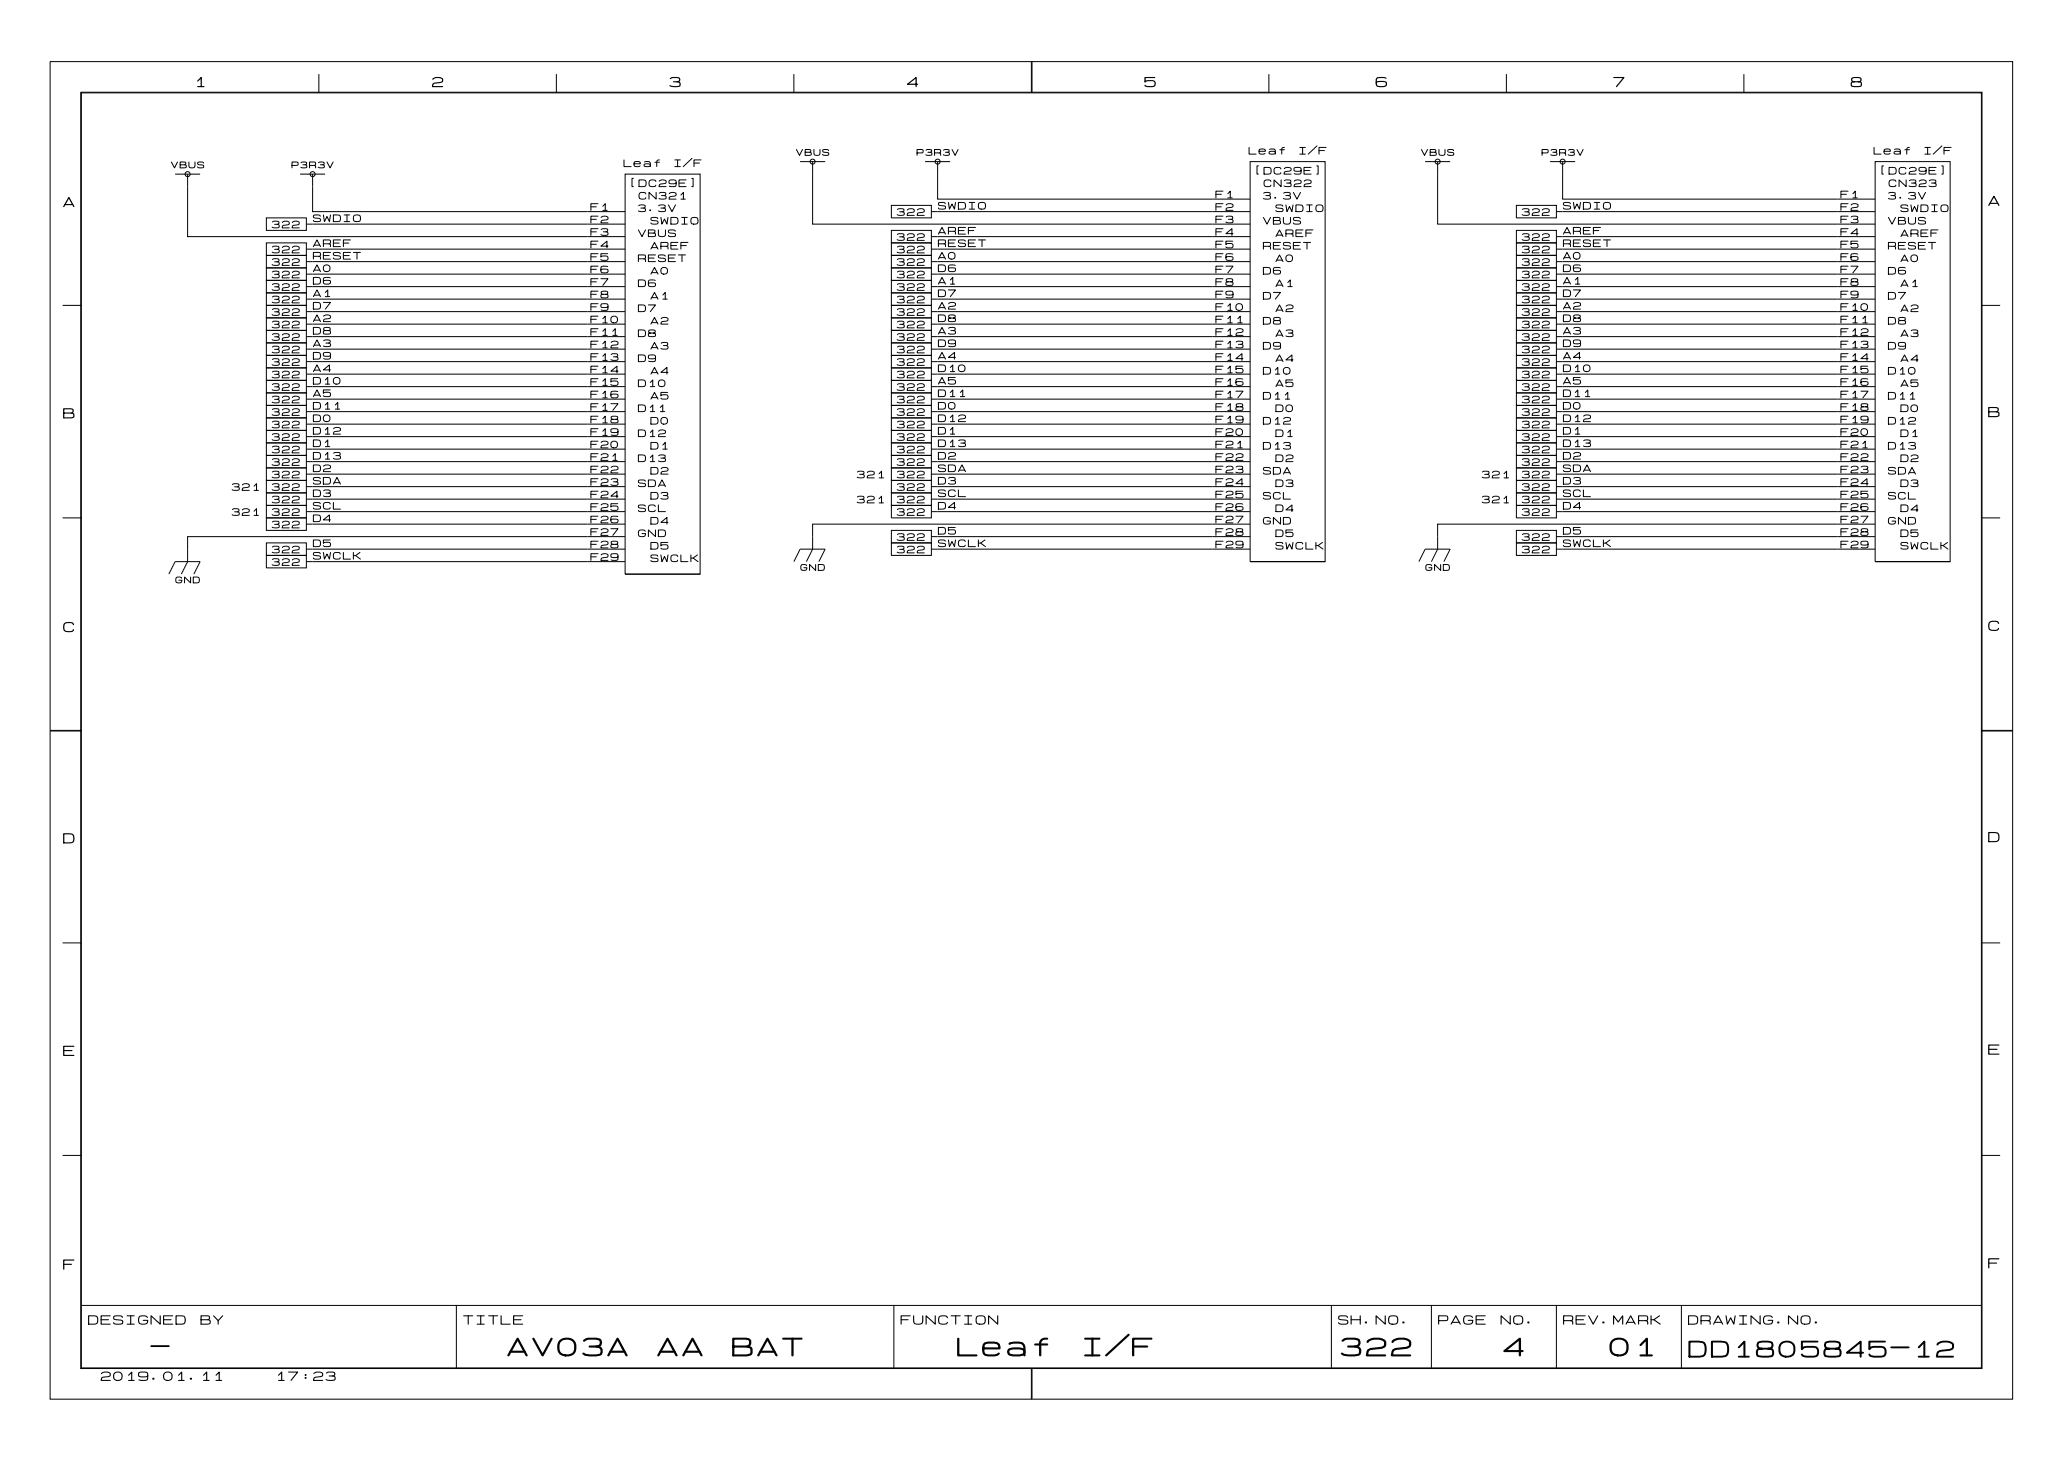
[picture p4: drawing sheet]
<svg xmlns="http://www.w3.org/2000/svg" width="297mm" height="210mm" viewBox="0 0 297 210" stroke-linecap="round" stroke-linejoin="round" font-family="sans-serif">
<g fill="none" stroke="#000" stroke-width=".14">
<path d="M7.2 8.9h282v192.1h-282zM11.6 13.3h273.2v183.3h-273.2zM11.7 13.3h273v183.2h-273zM45.8 10.6v2.7M79.9 10.6v2.7M114.1 10.6v2.7M148.2 8.9v4.4M148.3 8.9v4.4M182.3 10.6v2.7M216.4 10.6v2.7M250.6 10.6v2.7M25.2 25h3.6"/>
<path d="M27 26.8v7.2h57.4M27 25v1.8M38.3 38.5h5.7v1.8h-5.7zM38.3 36.7h5.7v1.8h-5.7zM38.3 34.9h5.7v1.8h-5.7zM38.3 31.3h5.7v1.8h-5.7zM43.1 25h3.6M44 32.2h.9M44.9 25v5.4h44.9M84.4 39.4h-40.4M84.4 37.6h-40.4M84.4 35.8h-40.4"/>
<path d="M84.4 39.4h5.4M84.4 37.6h5.4M84.4 35.8h5.4M84.4 34h5.4M89.8 25h10.8v57.5h-10.8zM89.8 32.2h-44.9M115 23.2h3.5M116.8 25v7.2h62.8M116.8 23.2v1.8M128.1 29.5h5.7v1.8h-5.7zM128.1 34.9h5.7v1.8h-5.7zM128.1 33.1h5.7v1.8h-5.7z"/>
<path d="M128.1 36.7h5.7v1.8h-5.7zM128.1 38.5h5.7v1.8h-5.7zM132.9 23.2h3.6M133.8 35.8h.9M133.8 34h.9M133.8 39.4h.9M134.7 25v3.6h44.9M134.7 35.8h39.5M134.7 23.2v1.8M174.2 37.6h-40.4M174.2 37.6h5.4M174.2 35.8h5.4"/>
<path d="M179.6 23.2h10.8v57.5h-10.8zM179.6 39.4h-44.9M179.6 34h-44.9M179.6 30.4h-45.8M204.8 23.2h3.5M206.6 23.2l-.1 9h57.5M217.9 29.5h5.7v1.8h-5.7zM217.9 34.9h5.7v1.8h-5.7zM217.9 33.1h5.7v1.8h-5.7zM217.9 38.5h5.7v1.8h-5.7zM217.9 36.7h5.7v1.8h-5.7zM222.7 23.2h3.6"/>
<path d="M223.6 35.8h.9M224.5 25v3.6h39.5M224.5 35.8h39.5M224.5 23.2v1.8M264 39.4h-40.4M264 37.6h-40.4M264 34h-40.4M264 39.4h5.4M264 37.6h5.4M264 35.8h5.4M264 34h5.4M264 32.2h5.4"/>
<path d="M264 28.6h5.4M269.4 23.2h10.8v57.5h-10.8zM269.4 30.4h-45.8M9 43.9h2.7M38.3 40.3h5.7v1.8h-5.7zM38.3 42.1h5.7v1.8h-5.7zM38.3 52.9h5.7v1.7h-5.7zM38.3 45.7h5.7v1.8h-5.7zM38.3 49.3h5.7v1.8h-5.7zM38.3 54.6h5.7v1.8h-5.7zM38.3 51.1h5.7v1.8h-5.7zM38.3 43.9h5.7v1.8h-5.7z"/>
<path d="M38.3 58.2h5.7v1.8h-5.7zM38.3 47.5h5.7v1.8h-5.7zM38.3 56.4h5.7v1.8h-5.7zM44 46.6h.9M44 43h.9M44 41.2h45.8M44 50.2h.9M44 53.8h.9M44 55.5h40.4M44 52h40.4M44.9 53.8h39.5M44.9 46.6h39.5"/>
<path d="M44.9 50.2h39.5M44.9 43h39.5M84.4 44.8h-40.4M84.4 59.1h-40.4M84.4 48.4h-40.4M84.4 57.3h-40.4M84.4 48.4h5.4M84.4 46.6h5.4M84.4 44.8h5.4M84.4 43h5.4M84.4 50.2h5.4M84.4 59.1h5.4"/>
<path d="M84.4 57.3h5.4M84.4 55.5h5.4M84.4 53.8h5.4M84.4 52h5.4M128.1 42.1h5.7v1.8h-5.7zM128.1 47.5h5.7v1.8h-5.7zM128.1 43.9h5.7v1.8h-5.7zM128.1 52.9h5.7v1.8h-5.7zM128.1 51.1h5.7v1.8h-5.7zM128.1 58.2h5.7v1.8h-5.7zM128.1 54.7h5.7v1.7h-5.7zM128.1 45.7h5.7v1.8h-5.7z"/>
<path d="M128.1 56.4h5.7v1.8h-5.7zM128.1 40.3h5.7v1.8h-5.7zM128.1 49.3h5.7v1.8h-5.7zM133.8 43h45.8M133.8 44.8h.9M133.8 55.6h.9M133.8 46.6h.9M133.8 41.2h.9M133.8 50.2h.9M174.2 52h-40.4M174.2 59.1h-40.4M174.2 57.3h-40.4"/>
<path d="M174.2 53.8h-40.4M174.2 59.1h5.4M174.2 57.3h5.4M174.2 53.8h5.4M174.2 52h5.4M179.6 48.4h-45.8M179.6 46.6h-44.9M179.6 44.8h-44.9M179.6 41.2h-44.9M179.6 50.2h-44.9M179.6 55.5h-44.9M217.9 42.1h5.7v1.8h-5.7z"/>
<path d="M217.9 47.5h5.7v1.8h-5.7zM217.9 43.9h5.7v1.8h-5.7zM217.9 52.9h5.7v1.8h-5.7zM217.9 51.1h5.7v1.8h-5.7zM217.9 58.2h5.7v1.8h-5.7zM217.9 54.7h5.7v1.7h-5.7zM217.9 45.7h5.7v1.8h-5.7zM217.9 56.4h5.7v1.8h-5.7zM217.9 40.3h5.7v1.8h-5.7zM217.9 49.3h5.7v1.8h-5.7zM223.6 48.4h.9M223.6 43h.9"/>
<path d="M224.5 48.4h39.5M224.5 43h39.5M264 55.5l-40.4 .1M264 52h-40.4M264 44.8h-40.4M264 59.1h-40.4M264 57.3h-40.4M264 53.8h-40.4M264 46.6h-40.4M264 41.2h-40.4M264 50.2h-40.4M264 48.4h5.4"/>
<path d="M264 46.6h5.4M264 44.8h5.4M264 43h5.4M264 41.2h5.4M264 50.2h5.4M264 59.1h5.4M264 57.3h5.4M264 55.5h5.4M264 53.8h5.4M264 52h5.4M284.7 43.9h2.7M9 74.4h2.7"/>
<path d="M38.3 72.6h5.7v1.8h-5.7zM38.3 69h5.7v1.8h-5.7zM38.3 78h5.7v1.8h-5.7zM38.3 60h5.7v1.8h-5.7zM38.3 65.4h5.7v1.8h-5.7zM38.3 61.8h5.7v1.8h-5.7zM38.3 79.8h5.7v1.8h-5.7zM38.3 70.8h5.7v1.8h-5.7zM38.3 67.2h5.7v1.8h-5.7zM38.3 63.6h5.7v1.8h-5.7zM38.3 74.4h5.7v1.8h-5.7zM44 73.5h40.4"/>
<path d="M44 69.9h40.4M44 78.9h40.4M44 60.9h40.4M44 66.3h40.4M44 62.7h40.4M84.4 77.1h-57.4v3.6l-.9 1.8M84.4 71.7h-40.4M84.4 68.1h-40.4M84.4 64.5h-40.4M84.4 75.3h-40.4M84.4 69.9h5.4M84.4 68.1h5.4"/>
<path d="M84.4 66.3h5.4M84.4 64.5h5.4M84.4 71.7h5.4M84.4 62.7h5.4M84.4 60.9h5.4M84.4 75.3h5.4M84.4 73.5h5.4M84.4 78.9h5.4M84.4 77.1h5.4M116.8 77.1v1.8l-.9 1.8M128.1 76.2h5.7v1.8h-5.7zM128.1 61.8h5.7v1.8h-5.7z"/>
<path d="M128.1 63.6h5.7v1.8h-5.7zM128.1 69h5.7v1.8h-5.7zM128.1 67.2h5.7v1.8h-5.7zM128.1 65.4h5.7v1.8h-5.7zM128.1 78h5.7v1.8h-5.7zM128.1 60h5.7v1.8h-5.7zM128.1 72.6h5.7v1.8h-5.7zM128.1 70.8h5.7v1.8h-5.7zM133.8 64.5h.9M133.8 62.7h.9M133.8 77.1h.9M134.7 62.7h39.5"/>
<path d="M134.7 64.5h39.5M134.7 77.1h39.5M174.2 75.3h-57.4v1.8M174.2 73.5h-40.4M174.2 69.9h-40.4M174.2 78.9h-40.4M174.2 60.9h-40.4M174.2 66.3h-40.4M174.2 71.7h-40.4M174.2 68.1h-40.4M174.2 69.9h5.4M174.2 68.1h5.4"/>
<path d="M174.2 66.3h5.4M174.2 64.5h5.4M174.2 71.7h5.4M174.2 62.7h5.4M174.2 60.9h5.4M174.2 75.3h5.4M174.2 73.5h5.4M174.2 78.9h5.4M174.2 77.1h5.4M217.9 76.2h5.7v1.8h-5.7zM217.9 61.8h5.7v1.8h-5.7zM217.9 63.6h5.7v1.8h-5.7z"/>
<path d="M217.9 69h5.7v1.8h-5.7zM217.9 67.2h5.7v1.8h-5.7zM217.9 65.4h5.7v1.8h-5.7zM217.9 78h5.7v1.8h-5.7zM217.9 60h5.7v1.8h-5.7zM217.9 72.6h5.7v1.8h-5.7zM217.9 70.8h5.7v1.8h-5.7zM223.6 64.5h.9M223.6 62.7h.9M223.6 77.1h.9M223.6 69.9h40.4M224.5 62.7h39.5"/>
<path d="M224.5 64.5h39.5M224.5 77.1h39.5M264 75.3h-57.5l.1 3.6-.9 1.8M264 73.5h-40.4M264 78.9h-40.4M264 60.9h-40.4M264 66.3h-40.4M264 71.7h-40.4M264 68.1h-40.4M264 69.9h5.4M264 68.1h5.4M264 66.3h5.4"/>
<path d="M264 64.5h5.4M264 71.7h5.4M264 62.7h5.4M264 60.9h5.4M264 75.3h5.4M264 73.5h5.4M264 78.9h5.4M264 77.1h5.4M284.7 74.4h2.7M24.3 82.5l.9-1.8h3.6l-.9 1.8M44 80.7h40.4M84.4 80.7h5.4"/>
<path d="M89.8 82.5h10.8M114.1 80.7l.9-1.8h3.5l-.8 1.8M179.6 80.7h10.8M203.9 80.7l.9-1.8h3.5l-.9 1.8M269.4 80.7h10.8M7.2 105h4.5M7.2 104.9h4.5M284.7 104.9h4.5M284.7 105h4.5M9 135.5h2.7M284.7 135.5h2.7M9 166h2.7"/>
<path d="M284.7 166h2.7M11.7 187.6h273M65.6 187.6v8.9M128.4 187.6v8.9M148.2 196.5v4.5M148.3 196.5v4.5M191.3 187.6v8.9M205.7 187.6v8.9M223.6 187.6v8.9M241.6 187.6v8.9"/>
<circle cx="27" cy="25" r=".36"/>
<circle cx="44.9" cy="25" r=".36"/>
<circle cx="116.8" cy="23.2" r=".36"/>
<circle cx="134.7" cy="23.2" r=".36"/>
<circle cx="206.6" cy="23.2" r=".36"/>
<circle cx="224.5" cy="23.2" r=".36"/>
</g>
<g font-size="3.6">
<text x="72.8" y="195.4">AV03A</text>
<text x="94.3" y="195.4">AA</text>
<text x="105.1" y="195.4">BAT</text>
<text x="137.4" y="195.4">Leaf</text>
<text x="155.3" y="195.4">I/F</text>
<text x="192.5" y="195.4">322</text>
<text x="215.8" y="195.4">4</text>
<text x="231.1" y="195.4">01</text>
</g>
<g font-size="3.2">
<text x="21.6" y="195.3">-</text>
<text x="242.5" y="195.5">DD1805845-12</text>
</g>
<g font-size="2">
<text x="27.9" y="12.8">1</text>
<text x="62" y="12.8">2</text>
<text x="96.1" y="12.8">3</text>
<text x="130.2" y="12.8">4</text>
<text x="164.3" y="12.8">5</text>
<text x="197.6" y="12.8">6</text>
<text x="231.7" y="12.8">7</text>
<text x="265.8" y="12.8">8</text>
<text x="285.6" y="29.8">A</text>
<text x="9" y="30">A</text>
<text x="9" y="60.4">B</text>
<text x="285.6" y="60.2">B</text>
<text x="9" y="91.1">C</text>
<text x="285.6" y="90.9">C</text>
<text x="9" y="121.4">D</text>
<text x="285.6" y="121.3">D</text>
<text x="9" y="152">E</text>
<text x="285.6" y="151.8">E</text>
<text x="9" y="182.7">F</text>
<text x="285.6" y="182.5">F</text>
</g>
<g font-size="1.8">
<text x="12.6" y="190.6">DESIGNED</text>
<text x="28.7" y="190.6">BY</text>
<text x="66.5" y="190.6">TITLE</text>
<text x="129.3" y="190.6">FUNCTION</text>
<text x="192.2" y="190.6">SH.NO.</text>
<text x="206.6" y="190.6">PAGE</text>
<text x="215.5" y="190.6">NO.</text>
<text x="224.5" y="190.6">REV.MARK</text>
<text x="242.5" y="190.6">DRAWING.NO.</text>
<text x="14.4" y="198.6">2019.01.11</text>
<text x="39.5" y="198.6">17:23</text>
</g>
<g font-size="1.4">
<text x="179.3" y="22.4">Leaf</text>
<text x="186.5" y="22.4">I/F</text>
<text x="269.1" y="22.4">Leaf</text>
<text x="276.3" y="22.4">I/F</text>
<text x="89.5" y="24.2">Leaf</text>
<text x="90.3" y="27.1">[DC29E]</text>
<text x="91.7" y="28.9">CN321</text>
<text x="96.7" y="24.2">I/F</text>
<text x="174.6" y="28.7">F1</text>
<text x="180.1" y="25.3">[DC29E]</text>
<text x="181.4" y="28.9">3.3V</text>
<text x="181.5" y="27.1">CN322</text>
<text x="264.4" y="28.7">F1</text>
<text x="269.9" y="25.3">[DC29E]</text>
<text x="271.2" y="28.9">3.3V</text>
<text x="271.3" y="27.1">CN323</text>
<text x="39" y="33">322</text>
<text x="44.9" y="35.7">AREF</text>
<text x="44.9" y="32.1">SWDIO</text>
<text x="84.8" y="35.9">F4</text>
<text x="84.8" y="34.1">F3</text>
<text x="84.8" y="32.3">F2</text>
<text x="84.8" y="30.5">F1</text>
<text x="91.6" y="34.2">VBUS</text>
<text x="91.6" y="30.7">3.3V</text>
<text x="93.4" y="32.4">SWDIO</text>
<text x="128.8" y="31.2">322</text>
<text x="128.8" y="34.8">322</text>
<text x="134.7" y="30.3">SWDIO</text>
<text x="134.7" y="35.7">RESET</text>
<text x="134.7" y="33.9">AREF</text>
<text x="174.6" y="35.9">F5</text>
<text x="174.6" y="34.1">F4</text>
<text x="174.6" y="32.3">F3</text>
<text x="174.6" y="30.5">F2</text>
<text x="181.4" y="32.4">VBUS</text>
<text x="183.2" y="30.7">SWDIO</text>
<text x="183.2" y="34.2">AREF</text>
<text x="218.6" y="34.8">322</text>
<text x="218.6" y="31.2">322</text>
<text x="224.5" y="33.9">AREF</text>
<text x="224.5" y="30.3">SWDIO</text>
<text x="224.5" y="35.7">RESET</text>
<text x="264.4" y="35.9">F5</text>
<text x="264.4" y="34.1">F4</text>
<text x="264.4" y="32.3">F3</text>
<text x="264.4" y="30.5">F2</text>
<text x="271.2" y="32.4">VBUS</text>
<text x="273" y="30.7">SWDIO</text>
<text x="273" y="34.2">AREF</text>
<text x="39" y="42">322</text>
<text x="39" y="40.2">322</text>
<text x="39" y="38.4">322</text>
<text x="39" y="36.6">322</text>
<text x="44.9" y="41.1">D6</text>
<text x="44.9" y="39.3">A0</text>
<text x="44.9" y="37.5">RESET</text>
<text x="84.8" y="41.2">F7</text>
<text x="84.8" y="39.5">F6</text>
<text x="84.8" y="37.7">F5</text>
<text x="91.6" y="37.8">RESET</text>
<text x="91.6" y="41.4">D6</text>
<text x="93.4" y="39.6">A0</text>
<text x="93.4" y="36">AREF</text>
<text x="128.8" y="36.6">322</text>
<text x="128.8" y="40.2">322</text>
<text x="128.8" y="42">322</text>
<text x="128.8" y="38.4">322</text>
<text x="134.7" y="39.3">D6</text>
<text x="134.7" y="41.1">A1</text>
<text x="134.7" y="37.5">A0</text>
<text x="174.6" y="41.2">F8</text>
<text x="174.6" y="39.5">F7</text>
<text x="174.6" y="37.7">F6</text>
<text x="181.4" y="36">RESET</text>
<text x="181.4" y="39.6">D6</text>
<text x="183.2" y="41.4">A1</text>
<text x="183.2" y="37.8">A0</text>
<text x="218.6" y="40.2">322</text>
<text x="218.6" y="42">322</text>
<text x="218.6" y="38.4">322</text>
<text x="218.6" y="36.6">322</text>
<text x="224.5" y="39.3">D6</text>
<text x="224.5" y="41.1">A1</text>
<text x="224.5" y="37.5">A0</text>
<text x="264.4" y="41.2">F8</text>
<text x="264.4" y="39.5">F7</text>
<text x="264.4" y="37.7">F6</text>
<text x="271.2" y="36">RESET</text>
<text x="271.2" y="39.6">D6</text>
<text x="273" y="41.4">A1</text>
<text x="273" y="37.8">A0</text>
<text x="39" y="43.8">322</text>
<text x="39" y="47.4">322</text>
<text x="39" y="45.6">322</text>
<text x="44.9" y="42.9">A1</text>
<text x="44.9" y="46.5">A2</text>
<text x="44.9" y="44.7">D7</text>
<text x="84.8" y="46.6">F10</text>
<text x="84.8" y="44.8">F9</text>
<text x="84.8" y="43">F8</text>
<text x="91.6" y="45">D7</text>
<text x="93.4" y="43.2">A1</text>
<text x="93.4" y="46.8">A2</text>
<text x="128.8" y="43.8">322</text>
<text x="128.8" y="45.6">322</text>
<text x="128.8" y="47.4">322</text>
<text x="134.7" y="42.9">D7</text>
<text x="134.7" y="44.7">A2</text>
<text x="134.7" y="46.5">D8</text>
<text x="174.6" y="46.6">F11</text>
<text x="174.6" y="44.8">F10</text>
<text x="174.6" y="43">F9</text>
<text x="181.4" y="43.2">D7</text>
<text x="181.4" y="46.8">D8</text>
<text x="183.2" y="45">A2</text>
<text x="218.6" y="45.6">322</text>
<text x="218.6" y="47.4">322</text>
<text x="218.6" y="43.8">322</text>
<text x="224.5" y="44.7">A2</text>
<text x="224.5" y="46.5">D8</text>
<text x="224.5" y="42.9">D7</text>
<text x="264.4" y="46.6">F11</text>
<text x="264.4" y="44.8">F10</text>
<text x="264.4" y="43">F9</text>
<text x="271.2" y="43.2">D7</text>
<text x="271.2" y="46.8">D8</text>
<text x="273" y="45">A2</text>
<text x="39" y="50.9">322</text>
<text x="39" y="52.7">322</text>
<text x="39" y="49.2">322</text>
<text x="44.9" y="53.6">A4</text>
<text x="44.9" y="50">A3</text>
<text x="44.9" y="51.8">D9</text>
<text x="44.9" y="48.3">D8</text>
<text x="84.8" y="48.4">F11</text>
<text x="84.8" y="50.2">F12</text>
<text x="84.8" y="52">F13</text>
<text x="84.8" y="53.8">F14</text>
<text x="91.6" y="48.6">D8</text>
<text x="91.6" y="52.2">D9</text>
<text x="93.4" y="50.4">A3</text>
<text x="128.8" y="49.2">322</text>
<text x="128.8" y="52.7">322</text>
<text x="128.8" y="50.9">322</text>
<text x="134.7" y="48.3">A3</text>
<text x="134.7" y="51.8">A4</text>
<text x="134.7" y="53.6">D10</text>
<text x="134.7" y="50">D9</text>
<text x="174.6" y="48.4">F12</text>
<text x="174.6" y="50.2">F13</text>
<text x="174.6" y="52">F14</text>
<text x="174.6" y="53.8">F15</text>
<text x="181.4" y="50.4">D9</text>
<text x="183.2" y="48.6">A3</text>
<text x="183.2" y="52.2">A4</text>
<text x="218.6" y="50.9">322</text>
<text x="218.6" y="52.7">322</text>
<text x="218.6" y="49.2">322</text>
<text x="224.5" y="53.6">D10</text>
<text x="224.5" y="50">D9</text>
<text x="224.5" y="51.8">A4</text>
<text x="224.5" y="48.3">A3</text>
<text x="264.4" y="48.4">F12</text>
<text x="264.4" y="50.2">F13</text>
<text x="264.4" y="52">F14</text>
<text x="264.4" y="53.8">F15</text>
<text x="271.2" y="50.4">D9</text>
<text x="273" y="48.6">A3</text>
<text x="273" y="52.2">A4</text>
<text x="39" y="54.5">322</text>
<text x="39" y="56.3">322</text>
<text x="39" y="59.9">322</text>
<text x="39" y="58.1">322</text>
<text x="44.9" y="55.4">D10</text>
<text x="44.9" y="59">D11</text>
<text x="44.9" y="57.2">A5</text>
<text x="84.8" y="55.6">F15</text>
<text x="84.8" y="57.4">F16</text>
<text x="84.8" y="59.2">F17</text>
<text x="91.6" y="55.8">D10</text>
<text x="91.6" y="59.4">D11</text>
<text x="93.4" y="57.6">A5</text>
<text x="93.4" y="54">A4</text>
<text x="128.8" y="59.9">322</text>
<text x="128.8" y="56.3">322</text>
<text x="128.8" y="54.5">322</text>
<text x="128.8" y="58.1">322</text>
<text x="134.7" y="59">D0</text>
<text x="134.7" y="55.4">A5</text>
<text x="134.7" y="57.2">D11</text>
<text x="174.6" y="55.6">F16</text>
<text x="174.6" y="57.4">F17</text>
<text x="174.6" y="59.2">F18</text>
<text x="181.4" y="57.6">D11</text>
<text x="181.4" y="54">D10</text>
<text x="183.2" y="55.8">A5</text>
<text x="183.2" y="59.4">D0</text>
<text x="218.6" y="54.5">322</text>
<text x="218.6" y="58.1">322</text>
<text x="218.6" y="59.9">322</text>
<text x="218.6" y="56.3">322</text>
<text x="224.5" y="57.2">D11</text>
<text x="224.5" y="59">D0</text>
<text x="224.5" y="55.4">A5</text>
<text x="264.4" y="55.6">F16</text>
<text x="264.4" y="57.4">F17</text>
<text x="264.4" y="59.2">F18</text>
<text x="271.2" y="57.6">D11</text>
<text x="271.2" y="54">D10</text>
<text x="273" y="55.8">A5</text>
<text x="273" y="59.4">D0</text>
<text x="39" y="61.7">322</text>
<text x="39" y="63.5">322</text>
<text x="39" y="65.3">322</text>
<text x="44.9" y="60.8">D0</text>
<text x="44.9" y="62.6">D12</text>
<text x="44.9" y="64.4">D1</text>
<text x="84.8" y="61">F18</text>
<text x="84.8" y="62.8">F19</text>
<text x="84.8" y="64.6">F20</text>
<text x="91.6" y="63">D12</text>
<text x="93.4" y="61.2">D0</text>
<text x="93.4" y="64.8">D1</text>
<text x="128.8" y="63.5">322</text>
<text x="128.8" y="65.3">322</text>
<text x="128.8" y="61.7">322</text>
<text x="134.7" y="62.6">D1</text>
<text x="134.7" y="64.4">D13</text>
<text x="134.7" y="60.8">D12</text>
<text x="174.6" y="61">F19</text>
<text x="174.6" y="62.8">F20</text>
<text x="174.6" y="64.6">F21</text>
<text x="181.4" y="64.8">D13</text>
<text x="181.4" y="61.2">D12</text>
<text x="183.2" y="63">D1</text>
<text x="218.6" y="61.7">322</text>
<text x="218.6" y="63.5">322</text>
<text x="218.6" y="65.3">322</text>
<text x="224.5" y="60.8">D12</text>
<text x="224.5" y="62.6">D1</text>
<text x="224.5" y="64.4">D13</text>
<text x="264.4" y="61">F19</text>
<text x="264.4" y="62.8">F20</text>
<text x="264.4" y="64.6">F21</text>
<text x="271.2" y="64.8">D13</text>
<text x="271.2" y="61.2">D12</text>
<text x="273" y="63">D1</text>
<text x="33.2" y="70.7">321</text>
<text x="39" y="70.7">322</text>
<text x="39" y="67.1">322</text>
<text x="39" y="68.9">322</text>
<text x="44.9" y="66.2">D13</text>
<text x="44.9" y="71.6">D3</text>
<text x="44.9" y="68">D2</text>
<text x="44.9" y="69.8">SDA</text>
<text x="84.8" y="66.4">F21</text>
<text x="84.8" y="68.2">F22</text>
<text x="84.8" y="70">F23</text>
<text x="84.8" y="71.8">F24</text>
<text x="91.6" y="70.2">SDA</text>
<text x="91.6" y="66.6">D13</text>
<text x="93.4" y="72">D3</text>
<text x="93.4" y="68.4">D2</text>
<text x="123" y="68.9">321</text>
<text x="128.8" y="68.9">322</text>
<text x="128.8" y="67.1">322</text>
<text x="128.8" y="70.7">322</text>
<text x="134.7" y="68">SDA</text>
<text x="134.7" y="66.2">D2</text>
<text x="134.7" y="69.8">D3</text>
<text x="134.7" y="71.6">SCL</text>
<text x="174.6" y="66.4">F22</text>
<text x="174.6" y="68.2">F23</text>
<text x="174.6" y="70">F24</text>
<text x="174.6" y="71.8">F25</text>
<text x="181.4" y="68.4">SDA</text>
<text x="181.4" y="72">SCL</text>
<text x="183.2" y="66.6">D2</text>
<text x="183.2" y="70.2">D3</text>
<text x="212.8" y="68.9">321</text>
<text x="218.6" y="68.9">322</text>
<text x="218.6" y="70.7">322</text>
<text x="218.6" y="67.1">322</text>
<text x="224.5" y="69.8">D3</text>
<text x="224.5" y="71.6">SCL</text>
<text x="224.5" y="68">SDA</text>
<text x="224.5" y="66.2">D2</text>
<text x="264.4" y="66.4">F22</text>
<text x="264.4" y="68.2">F23</text>
<text x="264.4" y="70">F24</text>
<text x="264.4" y="71.8">F25</text>
<text x="271.2" y="68.4">SDA</text>
<text x="271.2" y="72">SCL</text>
<text x="273" y="66.6">D2</text>
<text x="273" y="70.2">D3</text>
<text x="33.2" y="74.3">321</text>
<text x="39" y="74.3">322</text>
<text x="39" y="72.5">322</text>
<text x="39" y="76.1">322</text>
<text x="44.9" y="75.2">D4</text>
<text x="44.9" y="73.4">SCL</text>
<text x="84.8" y="73.6">F25</text>
<text x="84.8" y="75.4">F26</text>
<text x="84.8" y="77.2">F27</text>
<text x="91.6" y="77.3">GND</text>
<text x="91.6" y="73.8">SCL</text>
<text x="93.4" y="75.6">D4</text>
<text x="123" y="72.5">321</text>
<text x="128.8" y="72.5">322</text>
<text x="128.8" y="77.9">322</text>
<text x="128.8" y="74.3">322</text>
<text x="134.7" y="77">D5</text>
<text x="134.7" y="73.4">D4</text>
<text x="174.6" y="73.6">F26</text>
<text x="174.6" y="75.4">F27</text>
<text x="174.6" y="77.2">F28</text>
<text x="181.4" y="75.6">GND</text>
<text x="183.2" y="77.3">D5</text>
<text x="183.2" y="73.8">D4</text>
<text x="212.8" y="72.5">321</text>
<text x="218.6" y="72.5">322</text>
<text x="218.6" y="74.3">322</text>
<text x="218.6" y="77.9">322</text>
<text x="224.5" y="73.4">D4</text>
<text x="224.5" y="77">D5</text>
<text x="264.4" y="73.6">F26</text>
<text x="264.4" y="75.4">F27</text>
<text x="264.4" y="77.2">F28</text>
<text x="271.2" y="75.6">GND</text>
<text x="273" y="77.3">D5</text>
<text x="273" y="73.8">D4</text>
<text x="39" y="79.7">322</text>
<text x="39" y="81.5">322</text>
<text x="44.9" y="78.8">D5</text>
<text x="44.9" y="80.6">SWCLK</text>
<text x="84.8" y="79">F28</text>
<text x="84.8" y="80.8">F29</text>
<text x="93.4" y="79.1">D5</text>
<text x="93.4" y="80.9">SWCLK</text>
<text x="128.8" y="79.7">322</text>
<text x="134.7" y="78.8">SWCLK</text>
<text x="174.6" y="79">F29</text>
<text x="183.2" y="79.1">SWCLK</text>
<text x="218.6" y="79.7">322</text>
<text x="224.5" y="78.8">SWCLK</text>
<text x="264.4" y="79">F29</text>
<text x="273" y="79.1">SWCLK</text>
</g>
<g font-size="1.3">
<text x="114.3" y="22.5">VBUS</text>
<text x="131.7" y="22.5">P3R3V</text>
<text x="204.1" y="22.5">VBUS</text>
<text x="221.5" y="22.5">P3R3V</text>
<text x="24.5" y="24.3">VBUS</text>
<text x="41.9" y="24.3">P3R3V</text>
<text x="25.2" y="84">GND</text>
<text x="115" y="82.2">GND</text>
<text x="204.8" y="82.2">GND</text>
</g>
</svg>
